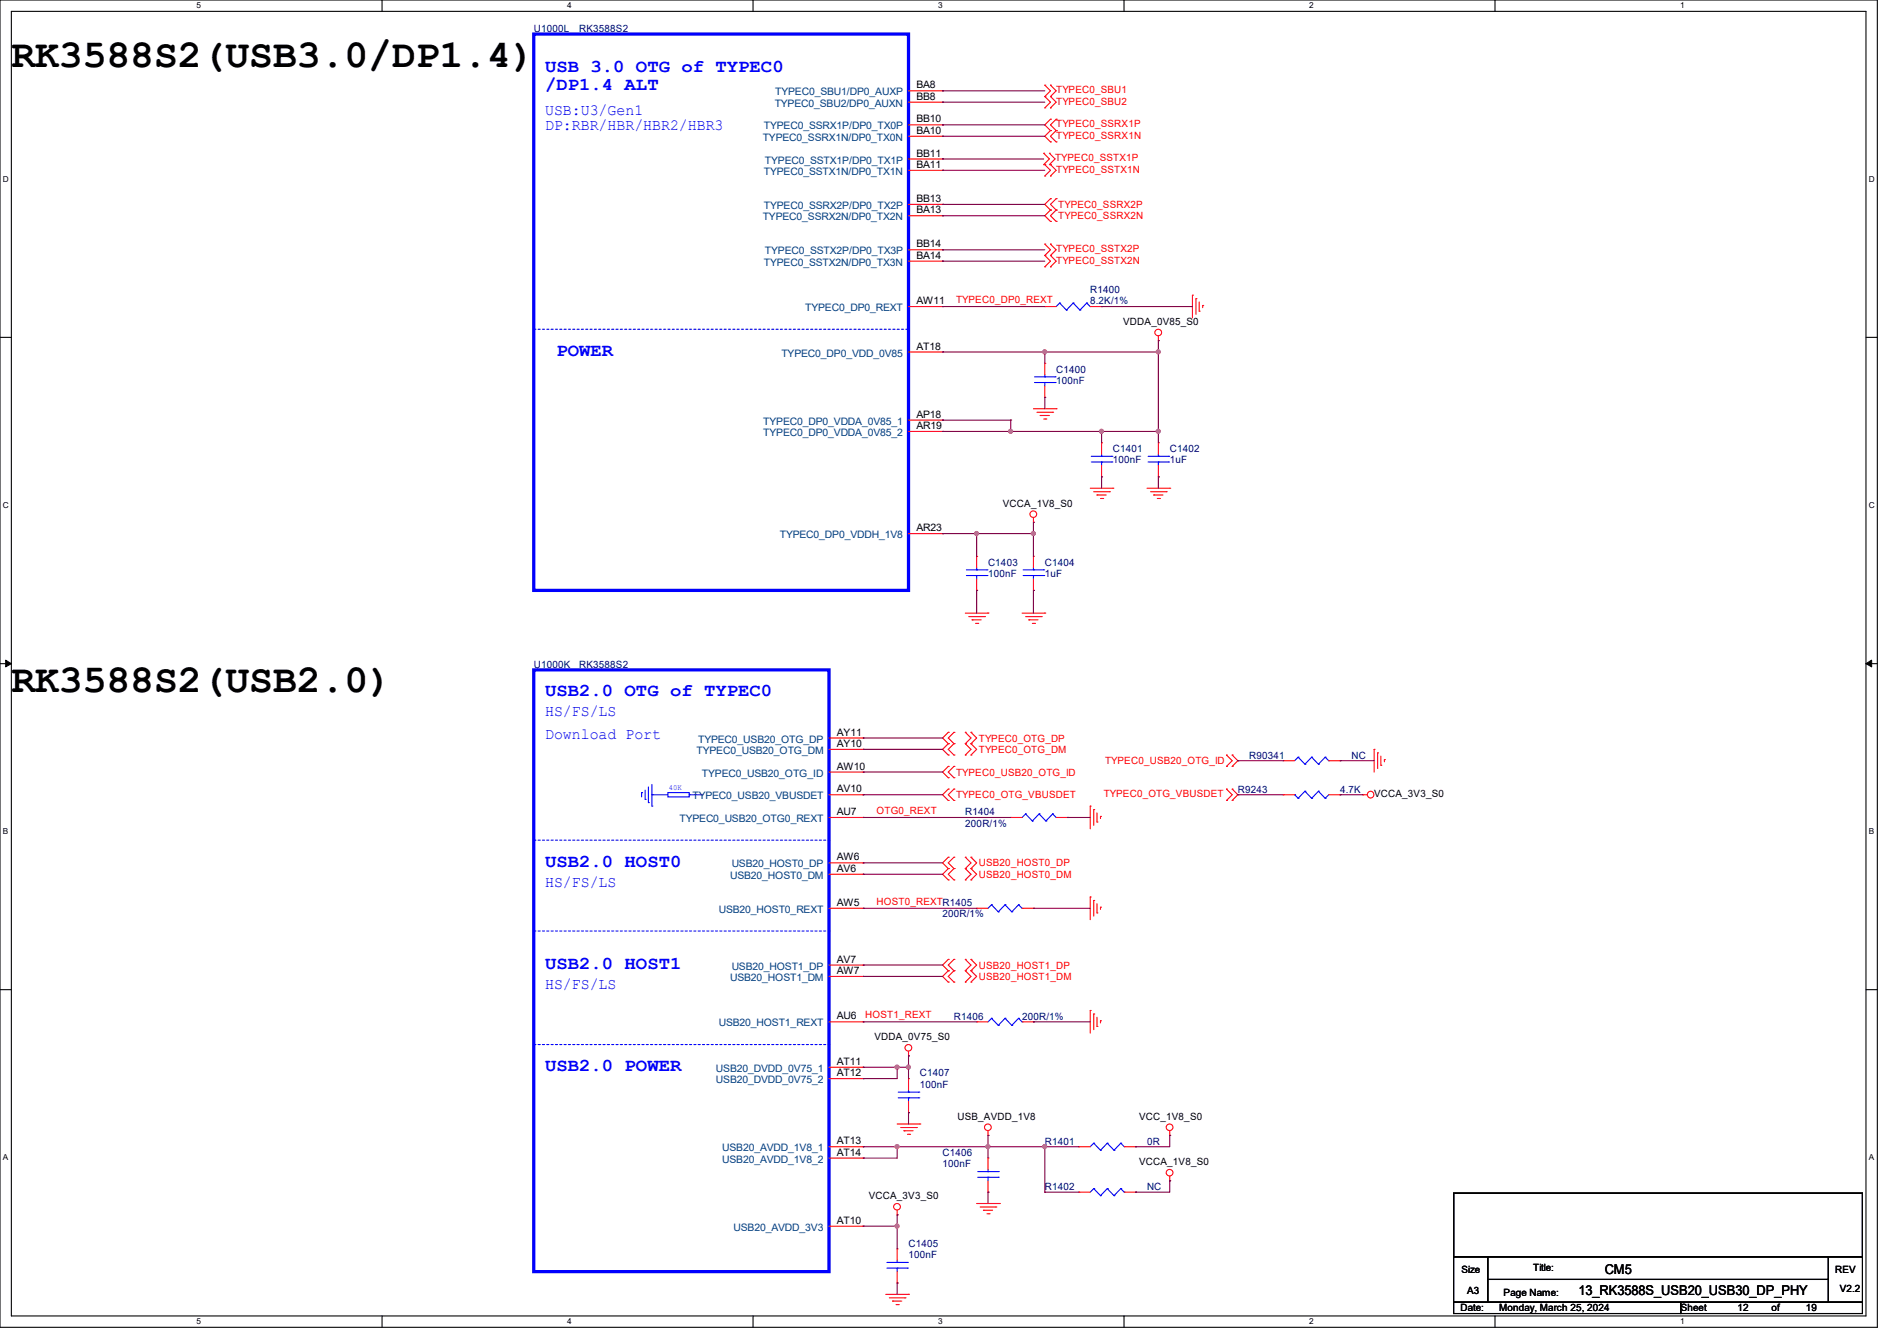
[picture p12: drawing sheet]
<svg xmlns="http://www.w3.org/2000/svg" width="297mm" height="210mm" viewBox="0 0 297 210" stroke-linecap="round" stroke-linejoin="round" font-family="sans-serif">
<g fill="none" stroke="#000" stroke-width=".17">
<path d="M0 0h293.9v207.9h-293.9zM1.8 1.8h290.3v204.3h-290.3zM59.8 0v1.8M117.9 0v1.8M176 0v1.8M234.1 0v1.8M0 52.8h1.8M292.1 52.8h1.8M0 103.9h1.8M292.1 103.9h1.8M0 155h1.8M292.1 155h1.8"/>
<path d="M227.6 186.9h64v9.9h-64zM227.6 196.8h5.3v7.1h-5.3zM232.9 196.8h53.4v3.6h-53.4zM286.3 196.8h5.3v7.1h-5.3zM59.8 206.1v1.8M117.9 206.1v1.8M176 206.1v1.8M227.6 203.9h35.5v1.8h-35.5zM232.9 200.4h53.4v3.5h-53.4zM234.1 206.1v1.8M263.1 203.9h28.5v1.8h-28.5z"/>
</g>
<path d="M.9 103.4l.9 .5-.9 .5zM292.1 103.9l.9-.5v1z" fill="#000"/>
<path d="M.9 103.4l.9 .5-.9 .5zM292.1 103.9l.9-.5v1z" fill="none" stroke="#000" stroke-width=".16"/>
<g fill="none" stroke="#f00" stroke-width=".17">
<path d="M142.2 14.2h5.4M142.2 16h5.4M142.2 19.6h5.4M147.6 14.2h.1M147.6 16h.1M147.6 19.6h.1M163.6 15.1h.1M163.6 13.3h.1M163.6 16.9h.1M163.6 13.3l.9 .9-.9 .9M163.6 15.1l.9 .9-.9 .9M164.5 15.1h.1"/>
<path d="M164.5 13.3h.1M164.5 16.9h.1M164.5 18.7h.1M164.5 13.3l.9 .9-.9 .9M164.5 15.1l.9 .9-.9 .9M164.5 18.7l-.9 .9 .9 .8M165.4 18.7h.1M165.4 18.7l-.9 .9 .9 .8M142.2 21.3h5.4M142.2 24.9h5.4M142.2 26.7h5.4M142.2 32h5.4"/>
<path d="M142.2 33.8h5.4M142.2 39.1h5.4M147.6 21.3h.1M147.6 24.9h.1M147.6 26.7h.1M147.6 32h.1M147.6 33.8h.1M147.6 39.1h.1M163.4 25.8h.1M163.4 24h.1M163.4 24l.9 .9-.9 .9M163.6 27.6h.1"/>
<path d="M163.6 25.8h.1M163.6 38.2h.1M163.6 25.8l.9 .9-.9 .9M163.6 38.2l.9 .9-.9 .9M164.3 25.8h.1M164.3 24h.1M164.3 24l.9 .9-.9 .9M164.5 20.4h.1M164.5 22.2h.1M164.5 27.6h.1M164.5 25.8h.1M164.5 31.1h.1"/>
<path d="M164.5 32.9h.1M164.5 34.7h.1M164.5 38.2h.1M164.5 20.4l-.9 .9 .9 .9M164.5 25.8l.9 .9-.9 .9M164.5 31.1l-.9 .9 .9 .9M164.5 32.9l-.9 .9 .9 .9M164.5 38.2l.9 .9-.9 .9M165.4 20.4h.1M165.4 22.2h.1M165.4 32.9h.1M165.4 31.1h.1"/>
<path d="M165.4 34.7h.1M165.4 20.4l-.9 .9 .9 .9M165.4 31.1l-.9 .9 .9 .9M165.4 32.9l-.9 .9 .9 .9M142.2 48h5.4M142.2 40.9h5.4M142.2 55.1h5.4M147.6 40.9h.1M147.6 48h.1M147.6 55.1h.1M163.6 40h.1M163.6 41.8h.1"/>
<path d="M163.6 48h.1M163.6 56.9h.1M163.6 40l.9 .9-.9 .9M163.6 48h1.8M163.6 56.9v1.8M164.5 40h.1M164.5 41.8h.1M164.5 40l.9 .9-.9 .9M170.7 48h1.8M172.5 48h.1M181.4 53.3h.1M181.4 52.6v.7"/>
<path d="M186.7 46.2h.1M186.7 46.2v3.6M187.2 46.8h.1M187.2 46.8v2.4M187.7 48.7h.1M187.7 47.3v1.4M188.3 47.8h.1M188.3 47.8v.4M142.2 65.8h5.4M142.2 67.6h5.4M147.6 65.8h.1M147.6 67.6h.1"/>
<path d="M161.8 64h3.6M162.3 64.6h2.5M162.9 65.1h.1M162.9 65.1h1.4M163.4 65.6h.3M163.6 62.2h.1M163.6 60.5v1.7M163.7 65.6h.1M164.8 64.6h.1M165.4 64h.1M170.7 76.5h3.5M171.2 77h2.5"/>
<path d="M171.7 77.5h.1M171.7 77.5h1.5M172.3 78.1h.3M172.5 69.3h.1M172.5 74.7h.1M172.5 69.3v1.8M172.5 72.9v1.8M172.6 78.1h.1M173.7 77h.1M174.2 76.5h.1M179.6 76.5h3.5M180.1 77h2.5"/>
<path d="M180.6 77.5h.1M180.6 77.5h1.5M181.2 78.1h.3M181.4 69.3h.1M181.4 74.7h.1M181.4 69.3v1.8M181.4 72.9v1.8M181.5 78.1h.1M182.6 77h.1M183.1 76.5h.1M142.2 83.6h5.4M147.6 83.6h.1"/>
<path d="M151.1 96h3.6M151.7 96.6h2.4M152.2 97.1h.1M152.2 97.1h1.4M152.7 97.6h.4M152.9 87.1h.1M152.9 92.5h.1M152.9 87.1v1.8M152.9 90.7v1.8M153.1 97.6h.1M154.1 96.6h.1M154.7 96h.1"/>
<path d="M160 96h3.6M160.6 96.6h2.4M161.1 97.1h.1M161.1 97.1h1.4M161.6 97.6h.4M161.8 81.8h.1M161.8 87.1h.1M161.8 92.5h.1M161.8 81.1v.7M161.8 87.1v1.8M161.8 90.7v1.8M162 97.6h.1"/>
<path d="M163 96.6h.1M163.6 96h.1M129.8 115.6h5.3M129.8 117.3h5.3M135.1 115.6h.1M135.1 117.3h.1M148.5 114.7h.1M148.5 116.5h.1M148.5 118.2h.1M148.5 114.7l-.9 .9 .9 .9M148.5 116.5l-.9 .8 .9 .9M149.4 116.5h.1"/>
<path d="M149.4 114.7h.1M149.4 118.2h.1M149.4 114.7l-.9 .9 .9 .9M149.4 116.5l-.9 .8 .9 .9M151.1 116.5h.1M151.1 114.7h.1M151.1 118.2h.1M151.1 114.7l.9 .9-.9 .9M151.1 116.5l.9 .8-.9 .9M152 116.5h.1M152 114.7h.1M152 118.2h.1"/>
<path d="M152 114.7l.9 .9-.9 .9M152 116.5l.9 .8-.9 .9M192 118.2h.1M192 118.2l.9 .9-.9 .9M192.9 118.2h.1M192.9 118.2l.9 .9-.9 .9M200.9 119.1h.1M200.9 119.1h1.8M208 119.1h1.8M209.8 119.1h.1M215.1 117.3h.1M215.1 117.3v3.6"/>
<path d="M215.7 117.9h.1M215.7 117.9v2.5M216.2 119.8h.1M216.2 118.4v1.4M216.7 119h.1M216.7 119v.3M129.8 124.5h5.3M129.8 128h5.3M129.8 135.1h5.3M129.8 136.9h5.3M129.8 120.9h5.3M135.1 135.1h.1"/>
<path d="M135.1 136.9h.1M135.1 120.9h.1M135.1 124.5h.1M135.1 128h.1M148.5 120h.1M148.5 121.8h.1M148.5 123.6h.1M148.5 125.4h.1M148.5 134.2h.1M148.5 136h.1M148.5 137.8h.1M148.5 120l-.9 .9 .9 .9"/>
<path d="M148.5 123.6l-.9 .9 .9 .9M148.5 134.2l-.9 .9 .9 .9M148.5 136l-.9 .9 .9 .9M149.4 121.8h.1M149.4 120h.1M149.4 125.4h.1M149.4 123.6h.1M149.4 136h.1M149.4 134.2h.1M149.4 137.8h.1M149.4 120l-.9 .9 .9 .9M149.4 123.6l-.9 .9 .9 .9"/>
<path d="M149.4 134.2l-.9 .9 .9 .9M149.4 136l-.9 .9 .9 .9M151.1 136h.1M151.1 134.2h.1M151.1 137.8h.1M151.1 134.2l.9 .9-.9 .9M151.1 136l.9 .9-.9 .9M152 136h.1M152 134.2h.1M152 137.8h.1M152 134.2l.9 .9-.9 .9M152 136l.9 .9-.9 .9"/>
<path d="M158.2 128h.1M158.2 128h1.8M165.4 128h1.7M167.1 128h.1M170.7 126.2h.1M170.7 126.2v3.6M171.2 126.8h.1M171.2 126.8v2.4M171.7 128.7h.1M171.7 127.3v1.4M172.3 127.8h.1M172.3 127.8v.4"/>
<path d="M192 120h.1M192 123.6h.1M192 125.4h.1M192 123.6l.9 .9-.9 .9M192.9 120h.1M192.9 125.4h.1M192.9 123.6h.1M192.9 123.6l.9 .9-.9 .9M200.9 124.5h.1M200.9 124.5h1.8M208 124.5h1.8M209.8 124.5h.1"/>
<path d="M213.4 124.5h.1M213.4 124.5h.7M129.8 142.2h5.3M129.8 151.1h5.3M129.8 152.9h5.3M135.1 142.2h.1M135.1 151.1h.1M135.1 152.9h.1M148.5 150.2h.1M148.5 152h.1M148.5 153.8h.1M148.5 150.2l-.9 .9 .9 .9"/>
<path d="M148.5 152l-.9 .9 .9 .9M149.4 152h.1M149.4 150.2h.1M149.4 153.8h.1M149.4 150.2l-.9 .9 .9 .9M149.4 152l-.9 .9 .9 .9M151.1 152h.1M151.1 150.2h.1M151.1 153.8h.1M151.1 150.2l.9 .9-.9 .9M151.1 152l.9 .9-.9 .9M152 152h.1"/>
<path d="M152 150.2h.1M152 153.8h.1M152 150.2l.9 .9-.9 .9M152 152l.9 .9-.9 .9M152.9 142.2h.1M152.9 142.2h1.8M160 142.2h1.8M161.8 142.2h.1M170.7 140.5h.1M170.7 158.2h.1M170.7 140.5v3.5M170.7 158.2v3.6"/>
<path d="M171.2 141h.1M171.2 158.8h.1M171.2 141v2.5M171.2 158.8v2.4M171.7 143h.1M171.7 141.5v1.5M171.7 159.3v1.4M172.3 142.1h.1M172.3 159.9h.1M172.3 142.1v.3M172.3 159.9v.3M129.8 167.1h5.3"/>
<path d="M129.8 168.9h5.3M129.8 179.6h5.3M129.8 160h5.3M135.1 167.1h.1M135.1 168.9h.1M135.1 179.6h.1M135.1 160h.1M140.5 176h3.5M141 176.6h2.5M141.5 177.1h.1M141.5 177.1h1.5M142.1 177.6h.3"/>
<path d="M142.2 165.4h.1M142.2 168.9h.1M142.2 174.2h.1M142.2 164.6v.8M142.2 168.9v1.8M142.2 172.5v1.7M142.4 177.6h.1M143.5 176.6h.1M144 176h.1M152.9 160h.1M152.9 160h1.8M154.7 177.8h.1"/>
<path d="M154.7 177.1v.7M160 160h1.8M161.8 160h.1M168.9 179.6h.1M168.9 179.6h1.8M171.7 160.7h.1M176 179.6h1.8M177.8 179.6h.1M183.1 177.8h.1M183.1 177.1v.7M129.8 181.4h5.3M129.8 192h5.3"/>
<path d="M135.1 181.4h.1M135.1 192h.1M140.5 190.2h.1M140.5 195.6h.1M140.5 189.5v.7M140.5 195.6v1.8M140.5 199.1v1.8M152.9 188.5h3.6M153.5 189h2.4M154 189.5h.1M154 189.5h1.4M154.5 190.1h.4"/>
<path d="M154.7 181.4h.1M154.7 186.7h.1M154.7 181.4v1.7M154.7 184.9v1.8M154.9 190.1h.1M155.9 189h.1M156.5 188.5h.1M168.9 186.7h.1M168.9 186.7h1.8M176 186.7h1.8M177.8 186.7h.1M183.1 184.9h.1"/>
<path d="M183.1 184.2v.7M138.7 202.7h3.5M139.2 203.2h2.5M139.7 203.8h.1M139.7 203.8h1.5M140.3 204.3h.3M140.5 200.9h.1M140.6 204.3h.1M141.7 203.2h.1M142.2 202.7h.1"/>
<circle cx="181.3" cy="52.1" r=".52"/>
<circle cx="161.8" cy="80.5" r=".52"/>
<circle cx="214.6" cy="124.4" r=".52"/>
<circle cx="142.2" cy="164.1" r=".52"/>
<circle cx="154.7" cy="176.5" r=".52"/>
<circle cx="183.1" cy="176.5" r=".52"/>
<circle cx="140.5" cy="189" r=".52"/>
<circle cx="183.1" cy="183.6" r=".52"/>
</g>
<g fill="none" stroke="#00f" stroke-width=".17">
<path d="M162 59.9h3.2M162 59h3.2M163.6 59h.1M163.6 59.9h.1M163.6 58.7v.3M163.6 59.9v.6M165.2 59.9h.1M165.2 59h.1M165.9 47.5h.1M165.9 47.5l-.5 .5M165.9 47.5l1.1 1.1M167 48.6h.1"/>
<path d="M168 47.5h.1M168 47.5l-1 1.1M168 47.5l1.1 1.1M169.1 48.6h.1M170.1 47.5h.1M170.1 47.5l-1 1.1M170.1 47.5l.6 .5M170.7 48h.1M170.9 72.3h3.2M170.9 71.5h3.2M172.5 71.5h.1M172.5 72.3h.1"/>
<path d="M172.5 71.1v.4M172.5 72.3v.6M174.1 72.3h.1M174.1 71.5h.1M179.7 72.3h3.3M179.7 71.5h3.3M181.4 71.5h.1M181.4 72.3h.1M181.4 71.1v.4M181.4 72.3v.6M183 72.3h.1M183 71.5h.1"/>
<path d="M151.3 90.1h3.2M151.3 89.2h3.2M152.9 89.2h.1M152.9 90.1h.1M152.9 88.9v.3M152.9 90.1v.6M154.5 90.1h.1M154.5 89.2h.1M160.2 90.1h3.2M160.2 89.2h3.2M161.8 89.2h.1M161.8 90.1h.1"/>
<path d="M161.8 88.9v.3M161.8 90.1v.6M163.4 90.1h.1M163.4 89.2h.1M203.2 118.6h.1M203.2 118.6l-.5 .5M203.2 118.6l1.1 1.1M204.3 119.7h.1M205.4 118.6h.1M205.4 118.6l-1.1 1.1M205.4 118.6l1 1.1M206.4 119.7h.1"/>
<path d="M207.5 118.6h.1M207.5 118.6l-1.1 1.1M207.5 118.6l.5 .5M208 119.1h.1M100.5 124.1h.1M100.5 124.1v.7M101 125.2h.1M101 123.7v1.5M101.5 125.7h.1M101.5 123.2v2.5M102.1 124.5h.1M102.1 126.2h.1"/>
<path d="M102.1 124.5h2.5M102.1 122.9v3.3M104.6 124.1h3.3v.7h-3.3zM107.9 124.5h.1M107.9 124.5h2.2M160.6 127.5h.1M160.6 127.5l-.6 .5M160.6 127.5l1 1.1M161.6 128.6h.1M162.7 127.5h.1M162.7 127.5l-1.1 1.1M162.7 127.5l1 1.1"/>
<path d="M163.7 128.6h.1M164.8 127.5h.1M164.8 127.5l-1.1 1.1M164.8 127.5l.6 .5M165.4 128h.1M202.7 124.5h.1M202.7 124.5l.5 .5M203.2 125h.1M204.3 123.9h.1M204.3 123.9l1.1 1.1M204.3 123.9l-1.1 1.1M205.4 125h.1"/>
<path d="M206.4 123.9h.1M206.4 123.9l1.1 1.1M206.4 123.9l-1 1.1M207.5 125h.1M208 124.5l-.5 .5M155.2 141.7h.1M155.2 159.5h.1M155.2 141.7l-.5 .5M155.2 141.7l1.1 1.1M155.2 159.5l-.5 .5M155.2 159.5l1.1 1.1M156.3 142.8h.1"/>
<path d="M157.4 141.7h.1M157.4 159.5h.1M157.4 141.7l-1.1 1.1M157.4 141.7l1 1.1M157.4 159.5l-1.1 1.1M157.4 159.5l1 1.1M158.4 142.8h.1M159.5 141.7h.1M159.5 159.5h.1M159.5 141.7l-1.1 1.1M159.5 141.7l.5 .5M159.5 159.5l-1.1 1.1"/>
<path d="M159.5 159.5l.5 .5M160 142.2h.1M140.6 171.9h3.2M140.6 171h3.2M142.2 171h.1M142.2 171.9h.1M142.2 170.7v.3M142.2 171.9v.6M143.8 171.9h.1M143.8 171h.1M156.3 160.6h.1M158.4 160.6h.1"/>
<path d="M160 160h.1M171.2 179h.1M171.2 179l-.5 .6M171.2 179l1.1 1.1M173.4 179h.1M173.4 179l-1.1 1.1M173.4 179l1 1.1M175.5 179h.1M175.5 179l-1.1 1.1M175.5 179l.5 .6M176 179.6h.1M138.9 198.6h3.2"/>
<path d="M138.9 197.7h3.2M140.5 197.7h.1M140.5 198.6h.1M140.5 197.4v.3M140.5 198.6v.5M142.1 198.6h.1M142.1 197.7h.1M153.1 184.4h3.2M153.1 183.5h3.2M154.7 183.5h.1M154.7 184.4h.1M154.7 183.1v.4"/>
<path d="M154.7 184.4v.5M156.3 184.4h.1M156.3 183.5h.1M171.2 186.1h.1M171.2 186.1l-.5 .6M171.2 186.1l1.1 1.1M172.3 187.2h.1M172.3 180.1h.1M173.4 186.1h.1M173.4 186.1l-1.1 1.1M173.4 186.1l1 1.1M174.4 187.2h.1"/>
<path d="M174.4 180.1h.1M175.5 186.1h.1M175.5 186.1l-1.1 1.1M175.5 186.1l.5 .6M176 186.7h.1"/>
</g>
<path d="M83.6 5.3h58.6v87.2h-58.6zM83.6 104.9h46.2v94.2h-46.2z" fill="none" stroke="#00f" stroke-width=".51"/>
<path d="M83.6 51.6h58.6M142.2 51.6h.1M83.6 131.6h46.2M129.8 131.6h.1M83.6 145.8h46.2M129.8 145.8h.1M83.6 163.6h46.2M129.8 163.6h.1" fill="none" stroke="#00f" stroke-width=".17" stroke-dasharray=".3 .3"/>
<g fill="none" stroke="#7f003f" stroke-width=".17">
<path d="M147.6 14.2h.1M147.6 16h.1M147.6 19.6h.1M147.6 14.2h16M147.6 16h16M147.6 19.6h16M147.6 21.3h.1M147.6 24.9h.1M147.6 26.7h.1M147.6 32h.1M147.6 33.8h.1M147.6 39.1h.1"/>
<path d="M147.6 21.3h16M147.6 24.9h15.8M147.6 26.7h16M147.6 32h16M147.6 33.8h16M147.6 39.1h16M147.6 40.9h.1M147.6 48h.1M147.6 40.9h16M147.6 48h16M172.5 48h.1M172.5 48h14.2"/>
<path d="M181.4 53.3h.1M181.4 53.3v1.8"/>
</g>
<circle cx="181.3" cy="55.1" r=".32" fill="#f0f"/>
<circle cx="181.3" cy="55.1" r=".32" fill="none" stroke="#f0f" stroke-width=".17"/>
<path d="M147.6 55.1h.1M147.6 55.1h16" fill="none" stroke="#7f003f" stroke-width=".17"/>
<circle cx="163.6" cy="55.1" r=".32" fill="#f0f"/>
<circle cx="163.6" cy="55.1" r=".32" fill="none" stroke="#f0f" stroke-width=".17"/>
<path d="M163.6 55.1h.1M163.6 55.1v1.8M163.6 55.1h17.8M181.4 55.1h.1M181.4 55.1v12.5" fill="none" stroke="#7f003f" stroke-width=".17"/>
<circle cx="181.3" cy="67.5" r=".32" fill="#f0f"/>
<circle cx="181.3" cy="67.5" r=".32" fill="none" stroke="#f0f" stroke-width=".17"/>
<path d="M147.6 65.8h.1M147.6 67.6h.1M147.6 65.8h10.6M158.2 65.8h.1M158.2 65.8v1.8h-10.6M163.6 62.2h.1M163.6 62.2v1.8" fill="none" stroke="#7f003f" stroke-width=".17"/>
<circle cx="158.2" cy="67.5" r=".32" fill="#f0f"/>
<circle cx="158.2" cy="67.5" r=".32" fill="none" stroke="#f0f" stroke-width=".17"/>
<path d="M158.2 67.6h.1M158.2 67.6h14.3" fill="none" stroke="#7f003f" stroke-width=".17"/>
<circle cx="172.4" cy="67.5" r=".32" fill="#f0f"/>
<circle cx="172.4" cy="67.5" r=".32" fill="none" stroke="#f0f" stroke-width=".17"/>
<path d="M172.5 67.6h.1M172.5 74.7h.1M172.5 67.6h8.9M172.5 67.6v1.7M172.5 74.7v1.8M181.4 67.6h.1M181.4 74.7h.1M181.4 67.6v1.7M181.4 74.7v1.8M161.8 81.8h.1M161.8 81.8v1.8" fill="none" stroke="#7f003f" stroke-width=".17"/>
<circle cx="161.8" cy="83.5" r=".32" fill="#f0f"/>
<circle cx="161.8" cy="83.5" r=".32" fill="none" stroke="#f0f" stroke-width=".17"/>
<path d="M147.6 83.6h.1M147.6 83.6h5.3" fill="none" stroke="#7f003f" stroke-width=".17"/>
<circle cx="152.9" cy="83.5" r=".32" fill="#f0f"/>
<circle cx="152.9" cy="83.5" r=".32" fill="none" stroke="#f0f" stroke-width=".17"/>
<g fill="none" stroke="#7f003f" stroke-width=".17">
<path d="M152.9 83.6h.1M152.9 92.5h.1M152.9 83.6h8.9M152.9 83.6v3.5M152.9 92.5v3.5M161.8 83.6h.1M161.8 92.5h.1M161.8 83.6v3.5M161.8 92.5v3.5M135.1 115.6h.1M135.1 117.3h.1M135.1 115.6h12.5"/>
<path d="M135.1 117.3h12.5M193.8 119.1h.1M193.8 119.1h7.1M135.1 120.9h.1M135.1 124.5h.1M135.1 128h.1M135.1 135.1h.1M135.1 136.9h.1M135.1 124.5h12.5M135.1 120.9h12.5M135.1 128h23.1M135.1 135.1h12.5"/>
<path d="M135.1 136.9h12.5M167.1 128h.1M167.1 128h3.6M193.8 124.5h.1M193.8 124.5h7.1M135.1 142.2h.1M135.1 151.1h.1M135.1 152.9h.1M135.1 142.2h17.8M135.1 151.1h12.5M135.1 152.9h12.5M161.8 142.2h.1"/>
<path d="M161.8 142.2h8.9M135.1 160h.1M135.1 167.1h.1M135.1 160h17.8M140.5 167.1h.1M142.2 165.4h.1M142.2 165.4v1.7h-7.1M161.8 160h.1M161.8 160h8.9"/>
</g>
<circle cx="142.2" cy="167.1" r=".32" fill="#f0f"/>
<circle cx="142.2" cy="167.1" r=".32" fill="none" stroke="#f0f" stroke-width=".17"/>
<circle cx="140.4" cy="167.1" r=".32" fill="#f0f"/>
<circle cx="140.4" cy="167.1" r=".32" fill="none" stroke="#f0f" stroke-width=".17"/>
<g fill="none" stroke="#7f003f" stroke-width=".17">
<path d="M135.1 168.9h.1M135.1 179.6h.1M140.5 167.1h.1M140.5 179.6h.1M140.5 167.1v1.8h-5.4M140.5 179.6v1.8M142.2 167.1h.1M142.2 174.2h.1M142.2 167.1v1.8M142.2 174.2v1.8M154.7 177.8h.1M154.7 177.8v1.8h-19.6"/>
<path d="M183.1 177.8h.1M183.1 177.8v1.8"/>
</g>
<circle cx="154.7" cy="179.6" r=".32" fill="#f0f"/>
<circle cx="154.7" cy="179.6" r=".32" fill="none" stroke="#f0f" stroke-width=".17"/>
<circle cx="140.4" cy="179.6" r=".32" fill="#f0f"/>
<circle cx="140.4" cy="179.6" r=".32" fill="none" stroke="#f0f" stroke-width=".17"/>
<path d="M154.7 179.6h.1M154.7 179.6h14.2M154.7 179.6v1.8M163.6 179.6h.1M163.6 179.6v7.1" fill="none" stroke="#7f003f" stroke-width=".17"/>
<circle cx="163.6" cy="179.6" r=".32" fill="#f0f"/>
<circle cx="163.6" cy="179.6" r=".32" fill="none" stroke="#f0f" stroke-width=".17"/>
<g fill="none" stroke="#7f003f" stroke-width=".17">
<path d="M177.8 179.6h.1M177.8 179.6h5.3M135.1 181.4h.1M135.1 192h.1M135.1 181.4h5.4M135.1 192h5.4M140.5 190.2h.1M140.5 192h.1M140.5 190.2v5.4M154.7 186.7h.1M154.7 186.7v1.8M163.6 186.7h.1"/>
<path d="M163.6 186.7h5.3M177.8 186.7h.1M183.1 184.9h.1M183.1 184.9v1.8h-5.3"/>
</g>
<circle cx="140.4" cy="192" r=".32" fill="#f0f"/>
<circle cx="140.4" cy="192" r=".32" fill="none" stroke="#f0f" stroke-width=".17"/>
<path d="M209.8 119.1h.1M209.8 119.1h5.3M209.8 124.5h.1M209.8 124.5h3.6M140.5 200.9h.1M140.5 200.9v1.8" fill="none" stroke="#7f003f" stroke-width=".17"/>
<circle cx="181.3" cy="55.1" r=".32" fill="#f0f"/>
<circle cx="181.3" cy="55.1" r=".32" fill="none" stroke="#f0f" stroke-width=".17"/>
<circle cx="163.6" cy="55.1" r=".32" fill="#f0f"/>
<circle cx="163.6" cy="55.1" r=".32" fill="none" stroke="#f0f" stroke-width=".17"/>
<circle cx="181.3" cy="67.5" r=".32" fill="#f0f"/>
<circle cx="181.3" cy="67.5" r=".32" fill="none" stroke="#f0f" stroke-width=".17"/>
<circle cx="158.2" cy="67.5" r=".32" fill="#f0f"/>
<circle cx="158.2" cy="67.5" r=".32" fill="none" stroke="#f0f" stroke-width=".17"/>
<circle cx="172.4" cy="67.5" r=".32" fill="#f0f"/>
<circle cx="172.4" cy="67.5" r=".32" fill="none" stroke="#f0f" stroke-width=".17"/>
<circle cx="161.8" cy="83.5" r=".32" fill="#f0f"/>
<circle cx="161.8" cy="83.5" r=".32" fill="none" stroke="#f0f" stroke-width=".17"/>
<circle cx="152.9" cy="83.5" r=".32" fill="#f0f"/>
<circle cx="152.9" cy="83.5" r=".32" fill="none" stroke="#f0f" stroke-width=".17"/>
<circle cx="142.2" cy="167.1" r=".32" fill="#f0f"/>
<circle cx="142.2" cy="167.1" r=".32" fill="none" stroke="#f0f" stroke-width=".17"/>
<circle cx="140.4" cy="167.1" r=".32" fill="#f0f"/>
<circle cx="140.4" cy="167.1" r=".32" fill="none" stroke="#f0f" stroke-width=".17"/>
<circle cx="154.7" cy="179.6" r=".32" fill="#f0f"/>
<circle cx="154.7" cy="179.6" r=".32" fill="none" stroke="#f0f" stroke-width=".17"/>
<circle cx="140.4" cy="179.6" r=".32" fill="#f0f"/>
<circle cx="140.4" cy="179.6" r=".32" fill="none" stroke="#f0f" stroke-width=".17"/>
<circle cx="163.6" cy="179.6" r=".32" fill="#f0f"/>
<circle cx="163.6" cy="179.6" r=".32" fill="none" stroke="#f0f" stroke-width=".17"/>
<circle cx="140.4" cy="192" r=".32" fill="#f0f"/>
<circle cx="140.4" cy="192" r=".32" fill="none" stroke="#f0f" stroke-width=".17"/>
<g font-size="6.2">
<text x="1.8" y="10.5">RK3588S2(USB3.0/DP1.4)</text>
<text x="1.8" y="108.3">RK3588S2(USB2.0)</text>
</g>
<g font-size="2.8" fill="#00f">
<text x="85.3" y="11.3">USB 3.0 OTG of TYPEC0</text>
<text x="85.3" y="14.1">/DP1.4 ALT</text>
<text x="87.1" y="55.7">POWER</text>
<text x="85.3" y="109.1">USB2.0 OTG of TYPEC0</text>
<text x="85.3" y="135.7">USB2.0 HOST0</text>
<text x="85.3" y="151.7">USB2.0 HOST1</text>
<text x="85.3" y="167.7">USB2.0 POWER</text>
</g>
<g font-size="2.5" fill="#00f">
<text x="85.3" y="18">USB:U3/Gen1</text>
<text x="85.3" y="20.4">DP:RBR/HBR/HBR2/HBR3</text>
<text x="85.3" y="112.2">HS/FS/LS</text>
<text x="85.3" y="115.7">Download Port</text>
<text x="85.3" y="138.9">HS/FS/LS</text>
<text x="85.3" y="154.9">HS/FS/LS</text>
</g>
<g font-size="2.1">
<text x="247.1" y="202.9">13_RK3588S_USB20_USB30_DP_PHY</text>
<text x="251.2" y="199.5">CM5</text>
</g>
<g font-size="1.6" fill="#00007f">
<text x="83.6" y="5">U1000L</text>
<text x="90.7" y="5">RK3588S2</text>
<text x="170.7" y="45.9">R1400</text>
<text x="170.7" y="47.7">8.2K/1%</text>
<text x="165.4" y="58.3">C1400</text>
<text x="165.4" y="60.1">100nF</text>
<text x="174.2" y="70.8">C1401</text>
<text x="183.1" y="70.8">C1402</text>
<text x="174.2" y="72.6">100nF</text>
<text x="183.1" y="72.6">1uF</text>
<text x="154.7" y="88.6">C1403</text>
<text x="163.6" y="88.6">C1404</text>
<text x="154.7" y="90.3">100nF</text>
<text x="163.6" y="90.3">1uF</text>
<text x="83.6" y="104.6">U1000K</text>
<text x="90.7" y="104.6">RK3588S2</text>
<text x="195.6" y="118.8">R90341</text>
<text x="211.6" y="118.8">NC</text>
<text x="193.8" y="124.1">R9243</text>
<text x="209.8" y="124.1">4.7K</text>
<text x="151.1" y="127.7">R1404</text>
<text x="151.1" y="129.5">200R/1%</text>
<text x="147.6" y="143.7">200R/1%</text>
<text x="149.4" y="159.7">R1406</text>
<text x="160" y="159.7">200R/1%</text>
<text x="144" y="168.6">C1407</text>
<text x="144" y="170.4">100nF</text>
<text x="163.6" y="179.2">R1401</text>
<text x="179.6" y="179.2">0R</text>
<text x="147.6" y="181">C1406</text>
<text x="147.6" y="182.8">100nF</text>
<text x="163.6" y="186.4">R1402</text>
<text x="179.6" y="186.4">NC</text>
<text x="142.2" y="195.2">C1405</text>
<text x="142.2" y="197">100nF</text>
</g>
<g font-size="1.6" fill="#003f7f">
<text x="121.3" y="16.7">TYPEC0_SBU2/DP0_AUXN</text>
<text x="121.4" y="14.9">TYPEC0_SBU1/DP0_AUXP</text>
<text x="119.4" y="22.1">TYPEC0_SSRX1N/DP0_TX0N</text>
<text x="119.6" y="20.3">TYPEC0_SSRX1P/DP0_TX0P</text>
<text x="119.6" y="27.4">TYPEC0_SSTX1N/DP0_TX1N</text>
<text x="119.8" y="25.6">TYPEC0_SSTX1P/DP0_TX1P</text>
<text x="119.4" y="34.5">TYPEC0_SSRX2N/DP0_TX2N</text>
<text x="119.6" y="32.7">TYPEC0_SSRX2P/DP0_TX2P</text>
<text x="119.6" y="41.6">TYPEC0_SSTX2N/DP0_TX3N</text>
<text x="119.8" y="39.8">TYPEC0_SSTX2P/DP0_TX3P</text>
<text x="126.1" y="48.7">TYPEC0_DP0_REXT</text>
<text x="122.3" y="55.8">TYPEC0_DP0_VDD_0V85</text>
<text x="119.5" y="66.5">TYPEC0_DP0_VDDA_0V85_1</text>
<text x="119.5" y="68.3">TYPEC0_DP0_VDDA_0V85_2</text>
<text x="122.1" y="84.3">TYPEC0_DP0_VDDH_1V8</text>
<text x="109.1" y="118.1">TYPEC0_USB20_OTG_DM</text>
<text x="109.3" y="116.3">TYPEC0_USB20_OTG_DP</text>
<text x="108.4" y="125.2">TYPEC0_USB20_VBUSDET</text>
<text x="109.9" y="121.6">TYPEC0_USB20_OTG_ID</text>
<text x="106.4" y="128.7">TYPEC0_USB20_OTG0_REXT</text>
<text x="114.3" y="137.6">USB20_HOST0_DM</text>
<text x="114.6" y="135.8">USB20_HOST0_DP</text>
<text x="112.5" y="143">USB20_HOST0_REXT</text>
<text x="114.3" y="153.6">USB20_HOST1_DM</text>
<text x="114.6" y="151.9">USB20_HOST1_DP</text>
<text x="112.5" y="160.7">USB20_HOST1_REXT</text>
<text x="112.1" y="167.9">USB20_DVDD_0V75_1</text>
<text x="112.1" y="169.6">USB20_DVDD_0V75_2</text>
<text x="113.1" y="180.3">USB20_AVDD_1V8_1</text>
<text x="113.1" y="182.1">USB20_AVDD_1V8_2</text>
<text x="114.9" y="192.7">USB20_AVDD_3V3</text>
</g>
<g font-size="1.6">
<text x="143.5" y="13.8">BA8</text>
<text x="143.5" y="15.6">BB8</text>
<text x="143.5" y="19.2">BB10</text>
<text x="143.5" y="21">BA10</text>
<text x="143.5" y="24.5">BB11</text>
<text x="143.5" y="26.3">BA11</text>
<text x="143.5" y="31.6">BB13</text>
<text x="143.5" y="33.4">BA13</text>
<text x="143.5" y="38.7">BB14</text>
<text x="143.5" y="40.5">BA14</text>
<text x="143.5" y="47.6">AW11</text>
<text x="175.9" y="50.9">VDDA_0V85_S0</text>
<text x="143.5" y="54.7">AT18</text>
<text x="143.5" y="65.4">AP18</text>
<text x="143.5" y="67.2">AR19</text>
<text x="143.5" y="83.2">AR23</text>
<text x="157" y="79.3">VCCA_1V8_S0</text>
<text x="131" y="115.2">AY11</text>
<text x="131" y="117">AY10</text>
<text x="131" y="120.5">AW10</text>
<text x="131" y="124.1">AV10</text>
<text x="215.1" y="124.8">VCCA_3V3_S0</text>
<text x="131" y="127.6">AU7</text>
<text x="131" y="134.7">AW6</text>
<text x="131" y="136.5">AV6</text>
<text x="131" y="141.9">AW5</text>
<text x="131" y="150.8">AV7</text>
<text x="131" y="152.5">AW7</text>
<text x="131" y="159.6">AU6</text>
<text x="131" y="166.8">AT11</text>
<text x="136.9" y="162.9">VDDA_0V75_S0</text>
<text x="131" y="168.5">AT12</text>
<text x="131" y="179.2">AT13</text>
<text x="149.9" y="175.3">USB_AVDD_1V8</text>
<text x="178.4" y="175.3">VCC_1V8_S0</text>
<text x="131" y="181">AT14</text>
<text x="178.4" y="182.5">VCCA_1V8_S0</text>
<text x="131" y="191.6">AT10</text>
<text x="136" y="187.8">VCCA_3V3_S0</text>
<text x="228.8" y="199.3">Size</text>
<text x="229.7" y="202.7">A3</text>
<text x="235.4" y="202.9">Page Name:</text>
<text x="240" y="199">Title:</text>
<text x="287.3" y="199.3">REV</text>
<text x="288" y="202.4">V2.2</text>
<text x="228.6" y="205.4">Date:</text>
<text x="234.7" y="205.4">Monday, March 25, 2024</text>
<text x="263.1" y="205.4">Sheet</text>
<text x="272" y="205.4">12</text>
<text x="277.4" y="205.4">of</text>
<text x="282.7" y="205.4">19</text>
</g>
<g font-size="1.6" fill="#f00">
<text x="165.4" y="14.6">TYPEC0_SBU1</text>
<text x="165.4" y="16.4">TYPEC0_SBU2</text>
<text x="165.4" y="19.9">TYPEC0_SSRX1P</text>
<text x="165.4" y="21.7">TYPEC0_SSRX1N</text>
<text x="165.2" y="25.3">TYPEC0_SSTX1P</text>
<text x="165.4" y="27.1">TYPEC0_SSTX1N</text>
<text x="165.7" y="32.6">TYPEC0_SSRX2P</text>
<text x="165.7" y="34.3">TYPEC0_SSRX2N</text>
<text x="165.4" y="39.5">TYPEC0_SSTX2P</text>
<text x="165.4" y="41.3">TYPEC0_SSTX2N</text>
<text x="149.7" y="47.5">TYPEC0_DP0_REXT</text>
<text x="153.2" y="116.1">TYPEC0_OTG_DP</text>
<text x="153.2" y="117.9">TYPEC0_OTG_DM</text>
<text x="173" y="119.7">TYPEC0_USB20_OTG_ID</text>
<text x="149.7" y="121.5">TYPEC0_USB20_OTG_ID</text>
<text x="149.7" y="125">TYPEC0_OTG_VBUSDET</text>
<text x="172.8" y="124.8">TYPEC0_OTG_VBUSDET</text>
<text x="137.2" y="127.5">OTG0_REXT</text>
<text x="153.2" y="135.7">USB20_HOST0_DP</text>
<text x="153.2" y="137.5">USB20_HOST0_DM</text>
<text x="137.2" y="141.7">HOST0_REXTR1405</text>
<text x="153.2" y="151.7">USB20_HOST1_DP</text>
<text x="153.2" y="153.5">USB20_HOST1_DM</text>
<text x="135.5" y="159.5">HOST1_REXT</text>
</g>
<g font-size="1.3">
<text x="30.8" y="1.3">5</text>
<text x="88.8" y="1.3">4</text>
<text x="146.9" y="1.3">3</text>
<text x="205" y="1.3">2</text>
<text x="263.1" y="1.3">1</text>
<text x=".5" y="28.4">D</text>
<text x="292.6" y="28.4">D</text>
<text x=".5" y="79.5">C</text>
<text x="292.6" y="79.5">C</text>
<text x=".5" y="130.6">B</text>
<text x="292.6" y="130.6">B</text>
<text x=".5" y="181.7">A</text>
<text x="292.6" y="181.7">A</text>
<text x="30.8" y="207.4">5</text>
<text x="88.8" y="207.4">4</text>
<text x="146.9" y="207.4">3</text>
<text x="205" y="207.4">2</text>
<text x="263.1" y="207.4">1</text>
</g>
<text font-size="1.2" fill="#00f" x="104.7" y="123.7">40K</text>
</svg>
